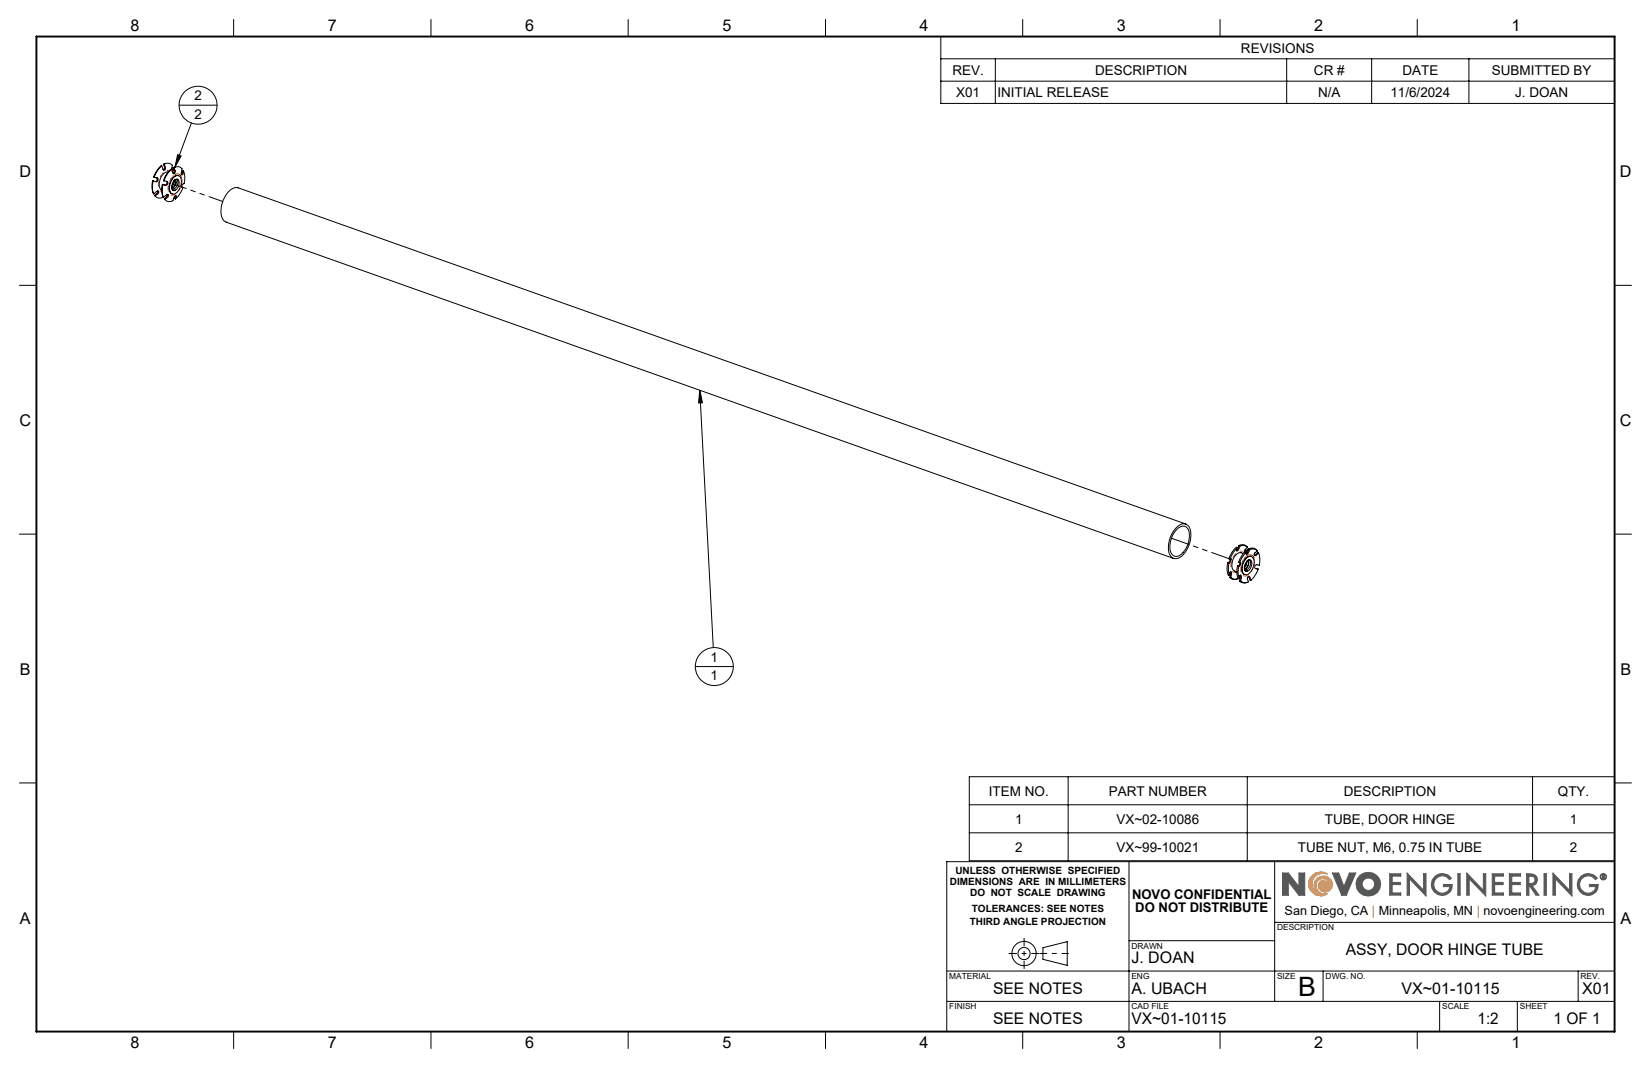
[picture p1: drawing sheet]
<svg xmlns="http://www.w3.org/2000/svg" width="432mm" height="279mm" viewBox="0 0 432 279" stroke-linecap="round" stroke-linejoin="round" font-family="sans-serif">
<g fill="none" stroke="#000" stroke-width=".26">
<path d="M61.1 5.1v4.5M112.7 5.1v4.5M164.3 5.1v4.5M215.9 5.1v4.5M267.5 5.1v4.5M319.1 5.1v4.5M370.7 5.1v4.5M39.9 47.3a5 5 0 0 0 .3 3.4M39.9 47.3l.1 .1M40 47.4a5.3 5.3 0 0 0 .2 3.3M40.2 50.7l.7-.6a.34 .34 0 0 1 .5-.1 .34 .34 0 0 1 .1 .5l-.9 .8M40.3 46.4l.9 .2"/>
<path d="M40.6 51.3a1.63 1.63 0 0 0 2.1 .3M41 46.6a.6 .6 0 0 1-.5 .9l-.6-.2M41.2 46.6a.56 .56 0 0 1 .1 .6 .56 .56 0 0 1-.5 .4l-.8-.2M41.2 49.9v.4l-.8 .8 .2 .2M42.3 43.4a7.1 7.1 0 0 0-2 3M42.3 43.4a5.7 5.7 0 0 0-2.1 2.9l.1 .1M42.5 48.2a4.7 4.7 0 0 0 .3 3.4M42.5 48.2l.1 .1M42.6 48.3a5.8 5.8 0 0 0 .2 3.3M42.7 43l.3 .8-.3 .6M42.8 51.6l.9-.8a.41 .41 0 0 1 .4 .4 .41 .41 0 0 1-.2 .4l-.8 .6M42.9 47.3l.8 .1"/>
<path d="M42.9 42.9a1.73 1.73 0 0 1 2.2 .4l-.3 1M42.9 42.9l.4 .9a.4 .4 0 0 1-.1 .6 .4 .4 0 0 1-.5-.1l-.4-.9M42.9 42.9l-.2 .1M43.3 42.8l-.6 .2M43.6 47.5a.57 .57 0 0 1-.5 .9l-.6-.2M43.7 47.4v.1M43.8 47.5a.6 .6 0 0 1 .1 .6 .6 .6 0 0 1-.5 .4l-.8-.2M43.8 50.8l-.1 .6-.7 .6 .1 .2M44 45a2.84 2.84 0 0 0-2.4 3.1 1.7 1.7 0 0 0 .7 1.7M44.9 44.3a7 7 0 0 0-2 3M44.9 44.3a4.7 4.7 0 0 0-2 3M44.9 49.2a1.4 1.4 0 0 0 .8-2.1 1.35 1.35 0 0 1-.7 2.1"/>
<path d="M45.2 49.7a2.09 2.09 0 0 1 1.1-2.9 1.65 1.65 0 0 1-.1 2.7l-.3 .3M45.2 49.7l.7 .1M45.2 49.7l-.2-.4a.76 .76 0 0 0 .9 .5M45.3 43.9l.3 .8-.3 .7M45.3 46.6a1.15 1.15 0 0 1 1.4-.6 1.15 1.15 0 0 1 .7 1.4 3.6 3.6 0 0 1-2 3.4 1.66 1.66 0 0 1-1-2.4zM45.4 44.1l-.2 .7h-.2M45.4 43.8l-.3 .1-.1 .6M45.5 47.3l-.1 .6-.5 .9M45.5 43.9a1.58 1.58 0 0 1 2.1 .3l-.2 .7a.51 .51 0 0 0 .3 .9l.3-1.1M45.5 43.9l.4 1a.38 .38 0 0 1-.2 .5 .38 .38 0 0 1-.5-.2l-.3-.9M45.5 43.9h-.2M45.5 47.2a1.73 1.73 0 0 1-.6 1.6"/>
<path d="M45.6 47.1l.5-.1a1.21 1.21 0 0 1 .1 1.8 .84 .84 0 0 1-1.1 .6l-.1-.2M45.9 52.1l.2-.9a.51 .51 0 0 0-.6 .6l-.3 .7a1.58 1.58 0 0 1-2.1-.3M45.9 51.3l-.3 .6 .3 .2M45.9 43.7l-.6 .2M45.9 49.8h-.6M46.7 46a1.55 1.55 0 0 0-1.9 1.1 3.3 3.3 0 0 0-.2 3.4l.4 .2M47.7 49h.2M47.9 49a7.6 7.6 0 0 1-2 3.1M47.9 49l-.2 .1M48 44.7a5.3 5.3 0 0 1 .2 3.3 .71 .71 0 0 0-.6 1.1M48 44.7l-.3 .1-.3 .8M5.1 74.6h4.4"/>
<path d="M422.3 74.6h4.4M5.1 139.7h4.4M307.5 138.2a2.19 2.19 0 0 1 3.2-.8 6.1 6.1 0 0 1-.6 6.9 2.96 2.96 0 0 1-3.3 1.7 3.4 3.4 0 0 1-1.2-3.7 7.6 7.6 0 0 1 1.9-4.1zM307.6 138.6a1.81 1.81 0 0 1 3.2 0 6.2 6.2 0 0 1-2.4 6.8 1.62 1.62 0 0 1-2.4-1.5 6.8 6.8 0 0 1 1.6-5.3zM310.1 137.1l-247.8-88a2.99 2.99 0 0 0-3.1 1.8 6.9 6.9 0 0 0-1 6.4l.8 .8 247.9 88M422.3 139.7h4.4M321.1 147.1a5.3 5.3 0 0 0 .2 3.4h.3M321.1 147.1l.3 .1M321.4 147.2a6 6 0 0 0 .2 3.3M321.6 150.5l.2-1a.51 .51 0 0 1 .3 .9l-.2 .6M321.6 151.1a1.68 1.68 0 0 0 2 .3M321.7 146.3a.65 .65 0 0 1-.6 .8"/>
<path d="M321.8 149.6l-.2 1.5M321.9 146.2h.1M321.9 146.2l-.2 .1M321.9 151a1.63 1.63 0 0 0 1.9 .4M321.9 146.3a.73 .73 0 0 1-.5 .9M321.9 151l-.3 .1M323.6 143.4a6.5 6.5 0 0 0-1.9 2.9M323.6 143.4l-.2-.2a6.3 6.3 0 0 0-2 3l.3 .1M323.7 148.1a5.6 5.6 0 0 0 .1 3.3l.3-.1M323.7 148.1l.3 .1M324 148.2a5.1 5.1 0 0 0 .1 3.1M324 142.7l-.6 1.3"/>
<path d="M324 142.7a1.6 1.6 0 0 1 2.3 .5M324 142.7l.2 .2M324.1 151.3l.3-.8a.54 .54 0 0 1 .2 .8l-.1 .6M324.2 152a1.68 1.68 0 0 0 1.9 .4M324.2 142.9l-.2 .6a.42 .42 0 0 1-.1 .5 .42 .42 0 0 1-.5 0l.2-.6M324.2 142.9a1.64 1.64 0 0 1 2.1 .3M324.2 147.2h.1a.76 .76 0 0 1-.6 .9M324.3 150.8l.1 .2M324.4 150.5l-.2 1.5M324.4 147.1h.1M324.4 147.1l-.1 .1M324.5 147.1l-.1 .7-.4 .4"/>
<path d="M324.5 151.9l-.3 .1M325.2 144.8a1.61 1.61 0 0 0-2.4 .9l-.3 .7a2.36 2.36 0 0 0 .4 3l.6 .2M325.5 148.8l.3 .5 .5 .1M325.5 148.8l.1 .4M325.5 148.8a1.46 1.46 0 0 0 .9-2.1l-.2-.1a1.37 1.37 0 0 1-.7 2.2M325.6 149.2a2 2 0 0 1 1.4-2.8 2.02 2.02 0 0 1-.7 3M325.6 149.2l.7 .2M325.9 149.4h.4M326 146.9l-.1 .9-.4 .6M326.1 146.8l-.1 1-.5 .6M326.1 144.3a6.9 6.9 0 0 0-1.8 2.9M326.1 144.3l-.2-.3a7.1 7.1 0 0 0-1.9 3.1l.3 .1"/>
<path d="M326.2 146.7l.5-.2a1.6 1.6 0 0 1-.9 2.5l-.3-.3M326.2 145.8a1.1 1.1 0 0 1 1.4-.1 1.1 1.1 0 0 1 .4 1.3 3.6 3.6 0 0 1-2 3.4 1.25 1.25 0 0 1-1.1-1.8 3.9 3.9 0 0 1 1.3-2.8zM326.3 143.2l-.8 .7 .1 .6M326.4 144l-.3 .2M326.5 143.6l-1 .8M326.5 150.8l.5 1h.2M326.6 143.6l-.6 1.3M326.6 143.6a1.66 1.66 0 0 1 2.2 .5M326.6 143.6l.2 .3M326.8 143.9l-.2 .5a.57 .57 0 0 1-.7 .6l.2-.7M326.8 143.9a1.53 1.53 0 0 1 2 .2M327.2 151.8l-.3-.8a.38 .38 0 0 0-.5-.2 .38 .38 0 0 0-.2 .5l.3 .9a1.59 1.59 0 0 1-2-.3"/>
<path d="M327.3 145.6l-.1-.1a2.02 2.02 0 0 0-2.2 1.7 2.3 2.3 0 0 0 .6 3.2M328.3 148.7l.7 .2M328.4 148.8l.6 .1M328.8 144.1l-.6 .5a.4 .4 0 0 0-.2 .4 .4 .4 0 0 0 .3 .4l.9-.7M329 148.9a7.3 7.3 0 0 1-1.8 2.9M329.2 144.7a5.4 5.4 0 0 1 .2 3.2l-.7-.2a.56 .56 0 0 0-.5 .4 .56 .56 0 0 0 .2 .6M329.2 144.7l-.2-.2-1 .8M5.1 204.8h4.4M422.3 204.8h4.4M295.3 225.4v44.5M333.4 225.4v36.6M422.3 225.4h-174.7v44.5"/>
<path d="M247.6 254h174.7M272.8 247.9l6.3-1.6v6.3l-6.3-1.6zM295.3 246.1h38.1M333.4 241.3h88.9M346 254v8M412.7 254v8M61.1 269.9v4.4M112.7 269.9v4.4M164.3 269.9v4.4M215.9 269.9v4.4M247.6 262h174.7M267.5 269.9v4.4"/>
<path d="M319.1 269.9v4.4M370.7 269.9v4.4M376.5 262v7.9M396.8 262v7.9"/>
<circle cx="267.8" cy="249.5" r="1.59"/>
<circle cx="267.8" cy="249.5" r="3.2"/>
</g>
<path d="M306.4 140.8l15 5.3" fill="none" stroke="#000" stroke-width=".26" stroke-dasharray="6.3 1.3 1.3 1.3 1.3 1.3" stroke-dashoffset="1.6"/>
<path d="M321.6 146.2l.1 .1" fill="none" stroke="#000" stroke-width=".26" stroke-dasharray="6.3 1.3 1.3 1.3 1.3 1.3"/>
<path d="M58.3 52.7l-13.2-4.7" fill="none" stroke="#000" stroke-width=".26" stroke-dasharray="6.3 1.3 1.3 1.3 1.3 1.3" stroke-dashoffset="2.5"/>
<path d="M47.3 46a4 4 0 0 1-2.2 5.1 1.81 1.81 0 0 1-1.1-2.6 3.4 3.4 0 0 1 2.6-3l.7 .5M327.8 145.6a1.41 1.41 0 0 0-2.4 .5 4 4 0 0 0-.4 4.3 1.64 1.64 0 0 0 2.4-1.1 4 4 0 0 0 .4-3.7" fill="none" stroke="#f00" stroke-width=".26" stroke-dasharray="6.3 1.3 1.3 1.3 1.3 1.3" stroke-dashoffset="2.3"/>
<g fill="none" stroke="#f00" stroke-width=".26" stroke-dasharray="6.3 1.3 1.3 1.3 1.3 1.3">
<path d="M40.6 47.4l.2 .1M41 50.6l.3 .1M43 43.7l.3 .1M43.1 48.4l.3 .1M43.6 51.5l.3 .1M45 44.5l.3 .1M45.6 44.6l.2 .1M45.9 51.3l.3 .1M47.6 45.4l.2 .1M321.6 147.2l-.3-.1M322.1 150.3h-.3M324.1 143.5l-.3-.1"/>
<path d="M324.1 148.1l-.2-.1M324.6 151.3l-.2-.1M326.6 144.4l-.3-.1M326.9 151.1l-.3-.1M328.4 148.7h-.1M328.6 145.2l-.3-.1"/>
</g>
<path d="M325.3 144.7a1.41 1.41 0 0 0-2.4 .5 4 4 0 0 0-.5 4.3l.3 .2h.8" fill="none" stroke="#f00" stroke-width=".26" stroke-dasharray="6.3 1.3 1.3 1.3 1.3 1.3" stroke-dashoffset="5.2"/>
<path d="M42.3 50.2a1.96 1.96 0 0 1-.8-2.6 3.4 3.4 0 0 1 2.6-3l.2 .1" fill="none" stroke="#f00" stroke-width=".26" stroke-dasharray="6.3 1.3 1.3 1.3 1.3 1.3" stroke-dashoffset="5.8"/>
<path d="M342.7 229.6a3.1 3.1 0 0 1 4.5-.9 2.82 2.82 0 0 0-3.9 1.7 2.82 2.82 0 0 0 2.3 3.6 2.45 2.45 0 0 1-1.1-4.2 2.45 2.45 0 0 1 4 1.5 1.88 1.88 0 0 1-1.9 2.1 1.88 1.88 0 0 1-1.8-2.2l.6-.7a1.82 1.82 0 0 1 2.4 1.5 1.89 1.89 0 0 0-2.6-2 1.89 1.89 0 0 0-.3 3.3l.7 .4 .8 .2 .8-.1a3.2 3.2 0 0 1-4-.2 3.2 3.2 0 0 1-.5-4z" fill="none" stroke="#f78d2a" stroke-width=".26"/>
<g fill="none" stroke="#555759" stroke-width=".26">
<path d="M335.4 228.4h1.5l2.8 3.6v-3.6h1.5v5.8h-1.5l-2.7-3.6-.1 3.6h-1.5zM339.7 232h.1M348.5 228.4h1.6l1.4 3.6 1.4-3.6h1.7l-2.5 5.8h-1.2zM363.5 228.6h2.9v.6h-2.3v1.7h2.2v.5h-2.2v2.2h2.3v.6h-2.9zM368 228.4l4.3 4.5v-4.3h.7v5.8l-4.4-4.5v4.3h-.6zM375.4 229.2a2.89 2.89 0 0 1 4.2 .5l-.5 .5a2.26 2.26 0 0 0-3.2-.7 2.26 2.26 0 0 0-.5 3.2 2.26 2.26 0 0 0 3.3 .4l.5-1.1h-1.7v-.6h2.3a2.79 2.79 0 0 1-3.4 2.8 2.79 2.79 0 0 1-1.8-4zM381.3 228.6h.6v5.6h-.6zM383.6 228.4l4.3 4.5v-4.3h.7v5.8l-4.4-4.5v4.3h-.6zM390.3 228.6h2.9v.6h-2.3v1.7h2.2v.5h-2.2v2.2h2.3v.6h-2.9zM394.8 228.6h2.9v.6h-2.3v1.7h2.2v.5h-2.2v2.2h2.3v.6h-2.9zM399.3 228.6a2.74 2.74 0 0 1 2.6 .8l.2 .8-.3 .9-.4 .4-.7 .2 1.8 2.5h-.8l-1.7-2.5h-.1v2.5h-.6zM399.9 229.2l1.1 .1a1.02 1.02 0 0 1 0 1.7l-1.1 .2z"/>
<path d="M403.8 228.6h.6v5.6h-.6zM406.2 228.4l4.3 4.5v-4.3h.6v5.8l-4.3-4.5v4.3h-.6zM413.6 229.2a2.89 2.89 0 0 1 4.2 .5l-.5 .5a2.27 2.27 0 0 0-3.2-.7 2.27 2.27 0 0 0-.5 3.2 2.27 2.27 0 0 0 3.2 .4l.5-1.1h-1.6v-.6h2.3a2.79 2.79 0 0 1-4 2.5 2.79 2.79 0 0 1-.4-4.7zM419 228.9l.6 .1 .1 .3-.2 .1 .2 .4h-.2l-.2-.4-.1 .4h-.2zM419.2 229l.3 .2-.3 .1z"/>
<circle cx="357.9" cy="231.3" r="1.64"/>
<circle cx="357.9" cy="231.3" r="3.2"/>
<circle cx="419.3" cy="229.4" r=".85"/>
<circle cx="419.3" cy="229.4" r=".71"/>
</g>
<path d="M279.5 249.4h-7.5" fill="none" stroke="#000" stroke-width=".26" stroke-dasharray="15.2 1.3 1.3 1.3" stroke-dashoffset="13.4" stroke-linecap="butt"/>
<path d="M263.8 249.4h8.1M267.8 245.4v8.1" fill="none" stroke="#000" stroke-width=".26" stroke-dasharray="15.2 1.3 1.3 1.3" stroke-dashoffset="13.1" stroke-linecap="butt"/>
<path d="M9.5 9.6h412.8v260.3h-412.8z" fill="none" stroke="#000" stroke-width=".5"/>
<path d="M343 229.1a3.2 3.2 0 0 1 4.2-.4 2.82 2.82 0 0 0-3.9 1.7 2.82 2.82 0 0 0 2.3 3.6 2.43 2.43 0 0 1-1.9-2.8 2.43 2.43 0 0 1 2.7-2 2.43 2.43 0 0 1 2.1 2.7 1.82 1.82 0 0 1-2.5 1.5 1.82 1.82 0 0 1-.9-2.7 1.73 1.73 0 0 1 2.7 1.3 1.9 1.9 0 0 0-2.6-2 1.9 1.9 0 0 0-.3 3.3l.8 .5h1.5a3.2 3.2 0 0 1-4.2-.4 3.2 3.2 0 0 1 0-4.3z" fill-rule="evenodd" fill="#f78d2a"/>
<path d="M335.4 228.4v5.8h1.5v-3.6l2.8 3.6h1.5v-5.8h-1.5v3.6l-2.8-3.6zM348.5 228.4l2.4 5.8h1.2l2.5-5.8h-1.7l-1.4 3.6-1.4-3.6zM355.6 229.1a3.1 3.1 0 0 0 .1 4.5 3.1 3.1 0 0 0 4.6-.3 3.1 3.1 0 0 0-.6-4.6 3.3 3.3 0 0 0-4.1 .4zM356.2 231.3a1.65 1.65 0 0 1 3.3 0 1.65 1.65 0 0 1-3.3 0zM363.5 228.6v5.6h2.9v-.6h-2.3v-2.2h2.2v-.5h-2.2v-1.7h2.3v-.6zM368 228.4v5.8h.6v-4.3l4.4 4.5v-5.8h-.7v4.3zM375.2 229.3a2.8 2.8 0 0 0 .6 4.7 2.8 2.8 0 0 0 4-2.5v-.1h-2.3v.6h1.7a2.14 2.14 0 0 1-2.7 1.6 2.14 2.14 0 0 1-1.5-2.7 2.25 2.25 0 0 1 1.8-1.8 2.25 2.25 0 0 1 2.3 1.1l.5-.5a2.92 2.92 0 0 0-4.4-.4zM381.3 228.6v5.6h.6v-5.6zM383.6 228.4v5.8h.6v-4.3l4.4 4.5v-5.8h-.7v4.3zM390.3 228.6v5.6h2.9v-.6h-2.3v-2.2h2.2v-.5h-2.2v-1.7h2.3v-.6zM394.8 228.6v5.6h2.9v-.6h-2.3v-2.2h2.2v-.5h-2.2v-1.7h2.3v-.6zM399.3 228.6v5.6h.6v-2.5h.1l1.7 2.5h.8l-1.8-2.5a1.58 1.58 0 0 0 1.4-1.9 1.58 1.58 0 0 0-2.1-1.2zM399.9 229.2h.7a1.01 1.01 0 0 1 .8 1.3 1.01 1.01 0 0 1-1.3 .7h-.2zM403.8 228.6v5.6h.6v-5.6zM406.2 228.4v5.8h.6v-4.3l4.3 4.5v-5.8h-.6v4.3zM413.3 229.4a2.79 2.79 0 0 0 .9 4.6 2.79 2.79 0 0 0 3.8-2.6h-2.3v.6h1.6a2.16 2.16 0 0 1-2.8 1.5 2.16 2.16 0 0 1-1.2-3.1 2.24 2.24 0 0 1 4-.2l.5-.5a2.89 2.89 0 0 0-4.5-.3zM419 228.9v.9h.2v-.4l.5 .4-.2-.4 .2-.4zM419.2 229l.3 .2-.3 .1zM418.5 229.4a.85 .85 0 0 0 1.7 0 .85 .85 0 0 0-1.7 0zM418.6 229.4a.71 .71 0 0 1 1.4 0 .71 .71 0 0 1-1.4 0z" fill-rule="evenodd" fill="#555759"/>
<g fill="none" stroke="#000" stroke-width=".26">
<path d="M246.1 9.6h176.2v17.5h-176.2zM246.1 15.4h176.2M260.3 15.4v11.7M336.5 15.4v11.7M358.7 15.4v11.7M384.2 15.4v11.7M46.8 27.5h10M50.1 32.2l-4.3 11.5M246.1 21.2h176.2M46.5 40.5l.9 .3-1.6 2.9zM183 102.1l.7 3.3h-1zM183 102.1l3.5 67.3"/>
<path d="M181.9 174.4h9.9M253.5 203.2h168.8v22h-168.8zM253.5 210.5h168.8M253.5 217.9h168.8M279.4 203.2v22M326.2 203.2v22M400.8 203.2v22"/>
<circle cx="51.8" cy="27.5" r="5"/>
<circle cx="186.8" cy="174.4" r="5"/>
</g>
<path d="M46.5 40.5l.9 .3-1.6 2.9zM183 102.1l.7 3.3h-1z" fill="#000"/>
<text font-size="7" x="339.5" y="260.5">B</text>
<g font-size="4.2">
<text x="34.1" y="8.1">8</text>
<text x="85.7" y="8.1">7</text>
<text x="137.3" y="8.1">6</text>
<text x="188.9" y="8.1">5</text>
<text x="240.5" y="8.1">4</text>
<text x="292.1" y="8.1">3</text>
<text x="343.7" y="8.1">2</text>
<text x="395.3" y="8.1">1</text>
<text x="5.1" y="46.4">D</text>
<text x="423.7" y="46.4">D</text>
<text x="5.1" y="111.4">C</text>
<text x="423.7" y="111.4">C</text>
<text x="5.2" y="176.5">B</text>
<text x="423.8" y="176.5">B</text>
<text x="5.2" y="241.6">A</text>
<text x="423.8" y="241.6">A</text>
<text x="352" y="249.9">ASSY, DOOR HINGE TUBE</text>
<text x="295.9" y="252">J. DOAN</text>
<text x="259.7" y="260">SEE NOTES</text>
<text x="295.9" y="260">A. UBACH</text>
<text x="366.5" y="260">VX~01-10115</text>
<text x="413.8" y="260">X01</text>
<text x="259.7" y="267.9">SEE NOTES</text>
<text x="295.9" y="267.9">VX~01-10115</text>
<text x="386.5" y="267.9">1:2</text>
<text x="406.3" y="267.9">1 OF 1</text>
<text x="34.1" y="274.2">8</text>
<text x="85.7" y="274.2">7</text>
<text x="137.3" y="274.2">6</text>
<text x="188.9" y="274.2">5</text>
<text x="240.5" y="274.2">4</text>
<text x="292.1" y="274.2">3</text>
<text x="343.7" y="274.2">2</text>
<text x="395.3" y="274.2">1</text>
</g>
<g font-size="3.5">
<text x="324.6" y="13.8">REVISIONS</text>
<text x="249.1" y="19.6">REV.</text>
<text x="286.4" y="19.6">DESCRIPTION</text>
<text x="343.6" y="19.6">CR #</text>
<text x="366.8" y="19.6">DATE</text>
<text x="390.2" y="19.6">SUBMITTED BY</text>
<text x="50.8" y="26.3">2</text>
<text x="250.1" y="25.4">X01</text>
<text x="260.8" y="25.4">INITIAL RELEASE</text>
<text x="344.7" y="25.4">N/A</text>
<text x="363.6" y="25.4">11/6/2024</text>
<text x="396.3" y="25.4">J. DOAN</text>
<text x="50.8" y="31.1">2</text>
<text x="185.9" y="173.1">1</text>
<text x="185.9" y="177.9">1</text>
<text x="258.6" y="208.2">ITEM NO.</text>
<text x="290" y="208.2">PART NUMBER</text>
<text x="351.5" y="208.2">DESCRIPTION</text>
<text x="407.4" y="208.2">QTY.</text>
<text x="265.5" y="215.5">1</text>
<text x="292" y="215.5">VX~02-10086</text>
<text x="346.5" y="215.5">TUBE, DOOR HINGE</text>
<text x="410.6" y="215.5">1</text>
<text x="265.5" y="222.8">2</text>
<text x="292" y="222.8">VX~99-10021</text>
<text x="339.4" y="222.8">TUBE NUT, M6, 0.75 IN TUBE</text>
<text x="410.6" y="222.8">2</text>
<text x="296.1" y="235.2">NOVO CONFIDENTIAL</text>
<text x="296.9" y="238.7">DO NOT DISTRIBUTE</text>
</g>
<text font-size="3.3" x="336" y="239.4">San Diego, CA | Minneapolis, MN | novoengineering.com</text>
<g font-size="2.6">
<text x="248.4" y="231.5">DIMENSIONS ARE IN MILLIMETERS</text>
<text x="249.9" y="228.6">UNLESS OTHERWISE SPECIFIED</text>
<text x="253.7" y="234.4">DO NOT SCALE DRAWING</text>
<text x="254.2" y="238.5">TOLERANCES: SEE NOTES</text>
<text x="253.7" y="242.1">THIRD ANGLE PROJECTION</text>
</g>
<g font-size="2.2">
<text x="334" y="243.4">DESCRIPTION</text>
<text x="295.9" y="248.2">DRAWN</text>
<text x="248.3" y="256.1">MATERIAL</text>
<text x="295.9" y="256.1">ENG</text>
<text x="334" y="256.1">SIZE</text>
<text x="346.7" y="256.1">DWG. NO.</text>
<text x="413.4" y="256.1">REV.</text>
<text x="248.3" y="264">FINISH</text>
<text x="295.9" y="264">CAD FILE</text>
<text x="377.2" y="264">SCALE</text>
<text x="397.5" y="264">SHEET</text>
</g>
</svg>
